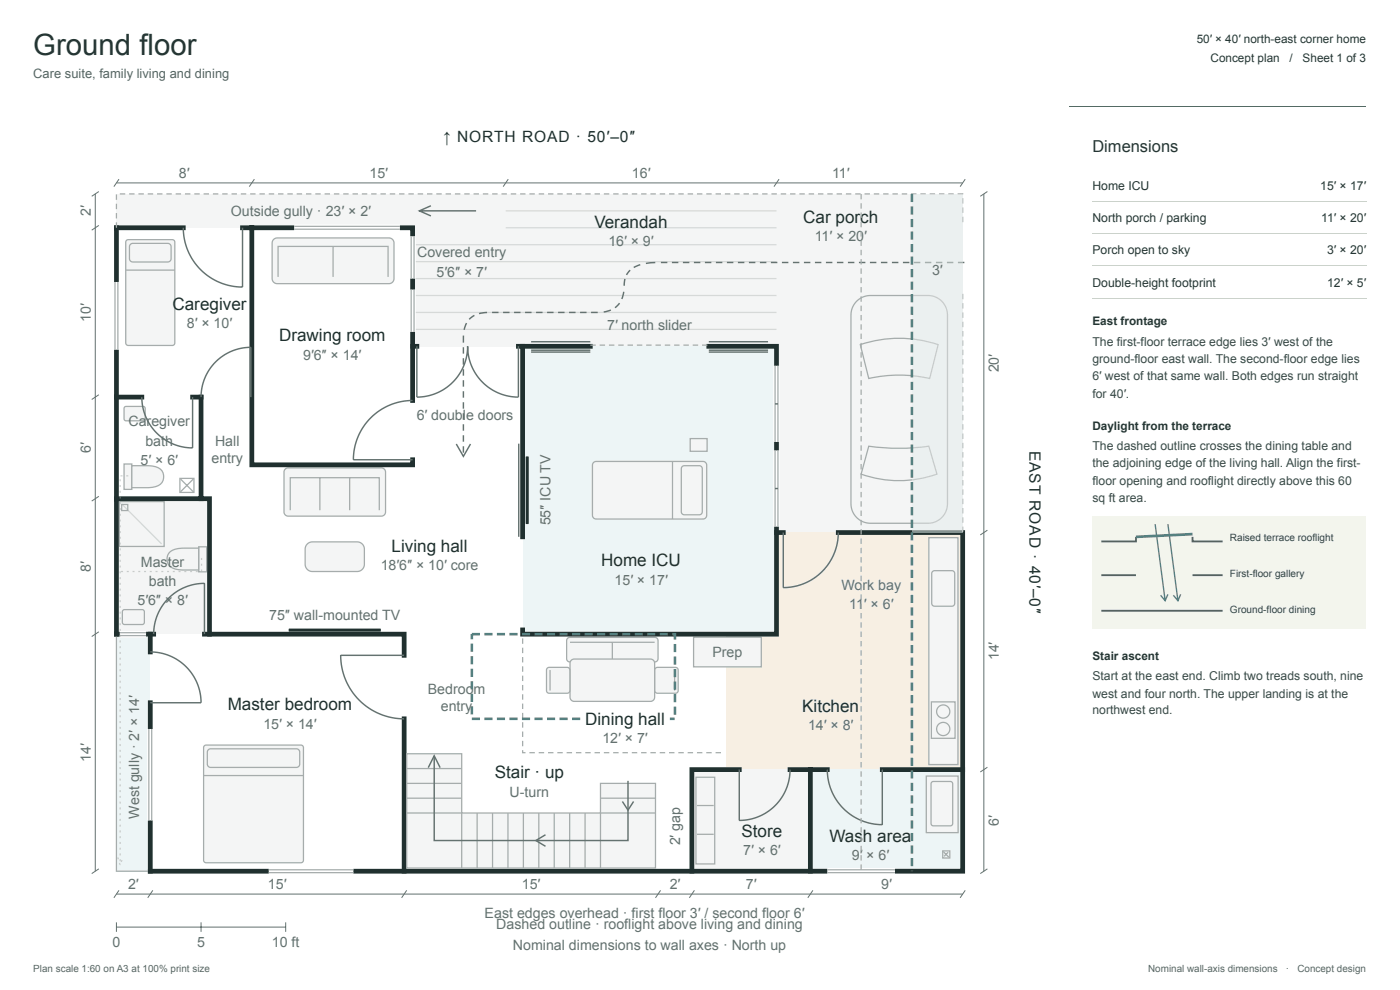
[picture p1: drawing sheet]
<svg xmlns="http://www.w3.org/2000/svg" width="420mm" height="297mm" viewBox="0 0 420 297" stroke-linecap="round" stroke-linejoin="round" font-family="sans-serif">
<path d="M10.1 31.9h400" fill="none" stroke="#4a6d64" stroke-width=".3"/>
<path d="M10.1 32h310.8v254.1h-310.8z" fill="#fff"/>
<path d="M34.9 149.6h28v40.7h-28z" fill="#f4f5f5"/>
<path d="M34.9 190.3h10.2v71.1h-10.2z" fill="#edf5f6"/>
<g fill="#f4f5f5">
<path d="M34.9 58.2h116.9v10.1h-116.9z"/>
<path d="M151.8 58.2h81.3v45.7h-81.3z"/>
<path d="M123.8 68.3h28v35.6h-28z"/>
<path d="M233.1 58.2h55.8v101.6h-55.8z"/>
</g>
<path d="M156.9 103.9h76.2v86.4h-76.2z" fill="#edf5f6"/>
<g fill="#f7efe3">
<path d="M217.8 190.3h71.1v40.6h-71.1z"/>
<path d="M233.1 159.8h55.8v30.5h-55.8z"/>
</g>
<path d="M207.7 230.9h35.5v30.5h-35.5z" fill="#f4f5f5"/>
<path d="M243.2 230.9h45.7v30.5h-45.7z" fill="#edf5f6"/>
<path d="M123.8 73.4h109.3M123.8 78.5h109.3M151.8 63.3h81.3M151.8 68.3h81.3M123.8 83.6h109.3M123.8 88.7h109.3M123.8 93.7h109.3M123.8 98.8h109.3" fill="none" stroke="#a6acac" stroke-width=".38"/>
<path d="M38 72.1l.5-.2h13.2l.7 .5 .1 30.5-.5 .7h-13.5l-.7-.4-.1-30.5z" fill="#f4f5f5"/>
<path d="M38 72.1l.5-.2h13.2l.7 .5 .1 30.5-.5 .7h-13.5l-.7-.4-.1-30.5z" fill="none" stroke="#a6acac" stroke-width=".38"/>
<path d="M39.2 73.3l.7-.3h10.4a1.02 1.02 0 0 1 1.1 1v3.6a1.02 1.02 0 0 1-1.1 1h-10.4a1.02 1.02 0 0 1-1-1v-3.6z" fill="#f4f5f5"/>
<path d="M39.2 73.3l.7-.3h10.4a1.02 1.02 0 0 1 1.1 1v3.6a1.02 1.02 0 0 1-1.1 1h-10.4a1.02 1.02 0 0 1-1-1v-3.6zM37.7 81h14.8" fill="none" stroke="#a6acac" stroke-width=".38"/>
<path d="M61.3 223.8l.6-.3h28.4l.6 .3 .2 .5v33.8l-.2 .5-.6 .2h-28.4l-.6-.2-.2-.5v-33.8z" fill="#f4f5f5"/>
<path d="M61.3 223.8l.6-.3h28.4l.6 .3 .2 .5v33.8l-.2 .5-.6 .2h-28.4l-.6-.2-.2-.5v-33.8z" fill="none" stroke="#a6acac" stroke-width=".38"/>
<path d="M62.5 224.9l.7-.3h25.7a1.02 1.02 0 0 1 1.1 1.1v3.5a1.02 1.02 0 0 1-1.1 1h-25.7a1.02 1.02 0 0 1-1-1v-3.5z" fill="#f4f5f5"/>
<path d="M61.1 232.7h30M62.5 224.9l.7-.3h25.7a1.02 1.02 0 0 1 1.1 1.1v3.5a1.02 1.02 0 0 1-1.1 1h-25.7a1.02 1.02 0 0 1-1-1v-3.5z" fill="none" stroke="#a6acac" stroke-width=".38"/>
<path d="M82.1 71.8l1.1-.4h33.5a1.52 1.52 0 0 1 1.6 1.5v10.7a1.52 1.52 0 0 1-1.6 1.5h-33.5a1.52 1.52 0 0 1-1.5-1.5v-10.7z" fill="#f4f5f5"/>
<path d="M82.1 71.8l1.1-.4h33.5a1.52 1.52 0 0 1 1.6 1.5v10.7a1.52 1.52 0 0 1-1.6 1.5h-33.5a1.52 1.52 0 0 1-1.5-1.5v-10.7zM100 73.9v9.2M116.5 83.1v-9.2h-33v9.2" fill="none" stroke="#a6acac" stroke-width=".38"/>
<path d="M178.1 138.8l.8-.4h32.1a1.12 1.12 0 0 1 1.1 1.2v15a1.12 1.12 0 0 1-1.1 1.1h-32.1a1.12 1.12 0 0 1-1.1-1.1v-15z" fill="#f4f5f5"/>
<path d="M178.1 138.8l.8-.4h32.1a1.12 1.12 0 0 1 1.1 1.2v15a1.12 1.12 0 0 1-1.1 1.1h-32.1a1.12 1.12 0 0 1-1.1-1.1v-15z" fill="none" stroke="#a6acac" stroke-width=".38"/>
<path d="M204.8 140l.6-.3h4.5a.91 .91 0 0 1 .9 .9v12.9a.91 .91 0 0 1-.9 .9h-4.5a.91 .91 0 0 1-.9-.9v-12.9z" fill="#f4f5f5"/>
<path d="M201.8 138.4v17.3M204.8 140l.6-.3h4.5a.91 .91 0 0 1 .9 .9v12.9a.91 .91 0 0 1-.9 .9h-4.5a.91 .91 0 0 1-.9-.9v-12.9z" fill="none" stroke="#a6acac" stroke-width=".38"/>
<path d="M207.2 131.6h5v3.8h-5z" fill="#f4f5f5"/>
<path d="M207.2 131.6h5v3.8h-5z" fill="none" stroke="#a6acac" stroke-width=".38"/>
<path d="M157.8 137l.7-.1 .2 .2v19.9l-.2 .2-.7-.2z" fill="#20302f"/>
<path d="M85.6 140.7l.9-.3 28.4 .1 .6 .4 .2 .7-.1 12.5-.4 .5-.8 .2h-28.4l-.6-.6-.2-.6v-12z" fill="#f4f5f5"/>
<path d="M85.6 140.7l.9-.3 28.4 .1 .6 .4 .2 .7-.1 12.5-.4 .5-.8 .2h-28.4l-.6-.6-.2-.6v-12zM87.1 153.1v-9.8h26.7v9.8M96 143.3v9.8M104.9 143.3v9.8" fill="none" stroke="#a6acac" stroke-width=".38"/>
<path d="M92.2 163.2l.7-.5 .9-.1h13.4a2.18 2.18 0 0 1 2.2 2.2v4.5a2.18 2.18 0 0 1-2.2 2.2h-13.4a2.18 2.18 0 0 1-2.2-2.2v-4.8z" fill="#f4f5f5"/>
<path d="M92.2 163.2l.7-.5 .9-.1h13.4a2.18 2.18 0 0 1 2.2 2.2v4.5a2.18 2.18 0 0 1-2.2 2.2h-13.4a2.18 2.18 0 0 1-2.2-2.2v-4.8z" fill="none" stroke="#a6acac" stroke-width=".38"/>
<path d="M86.7 188.6h27.4l.2 .7-.2 .2h-27.3l-.2-.2z" fill="#20302f"/>
<path d="M170.4 191.5l.6-.3h25.5a.97 .97 0 0 1 1 1v5.4a.97 .97 0 0 1-1 1h-25.5a.97 .97 0 0 1-.9-1v-5.4z" fill="#f4f5f5"/>
<path d="M170.4 191.5l.6-.3h25.5a.97 .97 0 0 1 1 1v5.4a.97 .97 0 0 1-1 1h-25.5a.97 .97 0 0 1-.9-1v-5.4zM171.1 192.7h25.4M183.8 192.7v5.2" fill="none" stroke="#a6acac" stroke-width=".38"/>
<path d="M171.5 198.1l.9-.4 23.3 .1 .5 .4 .3 .8-.1 10.6-.4 .6-.8 .2-23.3-.1-.5-.4-.3-.7v-10.2z" fill="#f4f5f5"/>
<path d="M171.5 198.1l.9-.4 23.3 .1 .5 .4 .3 .8-.1 10.6-.4 .6-.8 .2-23.3-.1-.5-.4-.3-.7v-10.2z" fill="none" stroke="#a6acac" stroke-width=".38"/>
<path d="M164.3 200.5l.5-.3h5.4a.81 .81 0 0 1 .8 .8v6.2a.81 .81 0 0 1-.8 .8h-5.4a.81 .81 0 0 1-.8-.8v-6.2z" fill="#f4f5f5"/>
<path d="M164.3 200.5l.5-.3h5.4a.81 .81 0 0 1 .8 .8v6.2a.81 .81 0 0 1-.8 .8h-5.4a.81 .81 0 0 1-.8-.8v-6.2zM165.1 201v6.2" fill="none" stroke="#a6acac" stroke-width=".38"/>
<path d="M196.8 200.5l.6-.3h5.3a.81 .81 0 0 1 .8 .8v6.2a.81 .81 0 0 1-.8 .8h-5.3a.81 .81 0 0 1-.9-.8v-6.2z" fill="#f4f5f5"/>
<path d="M196.8 200.5l.6-.3h5.3a.81 .81 0 0 1 .8 .8v6.2a.81 .81 0 0 1-.8 .8h-5.3a.81 .81 0 0 1-.9-.8v-6.2zM202.5 201v6.2" fill="none" stroke="#a6acac" stroke-width=".38"/>
<path d="M37.2 139.2h2.4v7.6h-2.4z" fill="#f4f5f5"/>
<path d="M37.2 139.2h2.4v7.6h-2.4z" fill="none" stroke="#a6acac" stroke-width=".38"/>
<path d="M39.6 139.7a20.8 20.8 0 0 1 7.3 .4 3.1 3.1 0 0 1 2.2 3.4 3.1 3.1 0 0 1-3.1 2.7l-6.4 .1z" fill="#f4f5f5"/>
<path d="M39.6 139.7a20.8 20.8 0 0 1 7.3 .4 3.1 3.1 0 0 1 2.2 3.4 3.1 3.1 0 0 1-3.1 2.7l-6.4 .1z" fill="none" stroke="#a6acac" stroke-width=".38"/>
<path d="M37.4 122.1l.4-.2 5.5 .1 .3 .5-.1 3.5-.5 .2-5.5-.1-.3-.5v-3.1z" fill="#f4f5f5"/>
<path d="M37.4 122.1l.4-.2 5.5 .1 .3 .5-.1 3.5-.5 .2-5.5-.1-.3-.5v-3.1z" fill="none" stroke="#a6acac" stroke-width=".38"/>
<path d="M59.6 164h2.4v7.6h-2.4z" fill="#f4f5f5"/>
<path d="M59.6 164h2.4v7.6h-2.4z" fill="none" stroke="#a6acac" stroke-width=".38"/>
<path d="M51.2 165.5a6.3 6.3 0 0 1 4.1-1h4.3v6.5a21.9 21.9 0 0 1-7.2-.3 3 3 0 0 1-2.2-2.2 3 3 0 0 1 1-3z" fill="#f4f5f5"/>
<path d="M51.2 165.5a6.3 6.3 0 0 1 4.1-1h4.3v6.5a21.9 21.9 0 0 1-7.2-.3 3 3 0 0 1-2.2-2.2 3 3 0 0 1 1-3z" fill="none" stroke="#a6acac" stroke-width=".38"/>
<path d="M36.9 183.1l.5-.2 5.6 .1 .3 .6-.1 3.5-.5 .3-5.7-.2-.3-.5v-3.1z" fill="#f4f5f5"/>
<path d="M35.8 150.5h13.5v13.4h-13.5zM36.5 151.3h1.8v1.9h-1.8zM36.6 151.2l11.9 12M54 143.5h4.2v4.2h-4.2zM54.2 143.7l3.8 3.8M58 143.7l-3.8 3.8M36.9 183.1l.5-.2 5.6 .1 .3 .6-.1 3.5-.5 .3-5.7-.2-.3-.5v-3.1z" fill="none" stroke="#a6acac" stroke-width=".38"/>
<path d="M257.1 90.4l1.7-1.2 2.1-.5h18.2l1.7 .4 1.4 .9 1.1 1.1 .8 1.5 .3 1.9v57l-.4 1.7-.8 1.5-1.3 1.2-1.5 .8-1.9 .3-18-.1-1.7-.4-1.2-.8-1.2-1.3-.7-1.4-.3-1.9v-56.8l.5-2z" fill="#f4f5f5"/>
<path d="M257.1 90.4l1.7-1.2 2.1-.5h18.2l1.7 .4 1.4 .9 1.1 1.1 .8 1.5 .3 1.9v57l-.4 1.7-.8 1.5-1.3 1.2-1.5 .8-1.9 .3-18-.1-1.7-.4-1.2-.8-1.2-1.3-.7-1.4-.3-1.9v-56.8l.5-2zM258.2 103.4a36.8 36.8 0 0 1 23.4 0l-2.6 10.1a41.7 41.7 0 0 0-18.2 0zM260.8 133.9a64.4 64.4 0 0 0 18 0l2.4 8.4a34.1 34.1 0 0 1-22.7 0z" fill="none" stroke="#a6acac" stroke-width=".38"/>
<path d="M208.2 191.2h20.3v8.9h-20.3z" fill="#f4f5f5"/>
<path d="M208.2 191.2h20.3v8.9h-20.3z" fill="none" stroke="#a6acac" stroke-width=".38"/>
<path d="M278.8 161.3h8.7v68.1h-8.7z" fill="#f4f5f5"/>
<path d="M278.8 161.3h8.7v68.1h-8.7z" fill="none" stroke="#a6acac" stroke-width=".38"/>
<path d="M279.9 171.5l.6-.3h5.2a.86 .86 0 0 1 .9 .9v8.9a.86 .86 0 0 1-.9 .9h-5.2a.86 .86 0 0 1-.9-.9v-8.9z" fill="#f4f5f5"/>
<path d="M279.9 171.5l.6-.3h5.2a.86 .86 0 0 1 .9 .9v8.9a.86 .86 0 0 1-.9 .9h-5.2a.86 .86 0 0 1-.9-.9v-8.9z" fill="none" stroke="#a6acac" stroke-width=".38"/>
<path d="M279.5 210.6h7.2v10.9h-7.2z" fill="#f4f5f5"/>
<g fill="none" stroke="#a6acac" stroke-width=".38">
<path d="M279.5 210.6h7.2v10.9h-7.2z"/>
<circle cx="283.1" cy="213.5" r="1.98"/>
<circle cx="283.1" cy="218.7" r="1.98"/>
</g>
<path d="M278 232.8h9.6v17h-9.6z" fill="#f4f5f5"/>
<path d="M278 232.8h9.6v17h-9.6z" fill="none" stroke="#a6acac" stroke-width=".38"/>
<path d="M279.7 234.7l.5-.2h5l.7 .4v12.2l-.4 .6-5.3 .1-.7-.5-.1-12.1z" fill="#f4f5f5"/>
<path d="M279.7 234.7l.5-.2h5l.7 .4v12.2l-.4 .6-5.3 .1-.7-.5-.1-12.1zM282.9 255.3h2.2v2.1h-2.2zM283.2 255.6l1.6 1.6M284.6 255.7l-1.2 1.2" fill="none" stroke="#a6acac" stroke-width=".38"/>
<path d="M208.9 233.2h5.6v26h-5.6z" fill="#f4f5f5"/>
<path d="M34.9 190.3v71.1h10.2M208.9 233.2h5.6v26h-5.6zM209.2 241.7h5M209.2 250.3h5" fill="none" stroke="#a6acac" stroke-width=".38"/>
<g fill="none" stroke="#20302f" stroke-width="1.4">
<path d="M55 68.3h-20.1v122h11.2M72.8 68.3h51v51.9M75.6 68.3v71.2h48.2v-1.6M34.9 119.1h7.7M57.8 119.1h2.5v30.5M123.8 103.9h1.3M155.6 103.9h21.6M156.9 103.9v57.1M212.7 103.9h20.4v86.4h-76.2v-1.3M34.9 149.6h28v40.7M233.1 159.8h2M251.6 159.8h37.3v101.6h-243.8v-50.6"/>
<path d="M45.1 190.3v5.3M61.4 190.3h59.9v6.3M121.3 215.7v45.7M221.9 230.9h-14.2v30.5M237.1 230.9h11.2M243.2 230.9v30.5M264.8 230.9h24.1"/>
</g>
<path d="M45.1 195.6a15.2 15.2 0 0 1 15.2 15.2h-15.2" fill="none" stroke="#637270" stroke-width=".43"/>
<g fill="#a6acac">
<path d="M156.7 191.5h.4v1.7h-.4zM156.7 194.3h.4v1.6h-.4zM156.7 197.1h.4v1.6h-.4zM156.7 199.9h.4v1.6h-.4zM156.7 202.7h.4v1.6h-.4zM156.7 205.5h.4v1.6h-.4zM156.7 208.3h.4v1.6h-.4zM156.7 211.1h.4v1.6h-.4zM156.7 213.9h.4v1.6h-.4zM156.7 216.7h.4v1.6h-.4zM156.7 219.5h.4v1.6h-.4zM156.7 222.3h.4v1.6h-.4zM156.7 225.1h.4v.7h-.2v-.2h.8v.4h-1zM158.9 225.6h1.6v.4h-1.6zM161.7 225.6h1.6v.4h-1.6zM164.5 225.6h1.6v.4h-1.6zM167.3 225.6h1.6v.4h-1.6zM170.1 225.6h1.6v.4h-1.6zM172.9 225.6h1.6v.4h-1.6zM175.7 225.6h1.6v.4h-1.6zM178.5 225.6h1.6v.4h-1.6zM181.2 225.6h1.7v.4h-1.7zM184 225.6h1.7v.4h-1.7zM186.8 225.6h1.7v.4h-1.7zM189.6 225.6h1.7v.4h-1.7zM192.4 225.6h1.7v.4h-1.7zM195.2 225.6h1.6v.4h-1.6zM198 225.6h1.6v.4h-1.6zM200.8 225.6h1.6v.4h-1.6zM203.6 225.6h1.6v.4h-1.6zM206.4 225.6h1.6v.4h-1.6zM209.2 225.6h1.6v.4h-1.6zM212 225.6h1.6v.4h-1.6zM214.8 225.6h1.6v.4h-1.6z"/>
<path d="M34.8 66.7h.3v1.6h-.3zM34.8 63.9h.3v1.6h-.3zM34.8 61.1h.3v1.6h-.3zM34.8 58.3h.3v1.7h-.3zM36 58h1.6v.4h-1.6zM38.8 58h1.6v.4h-1.6zM41.5 58h1.7v.4h-1.7zM44.3 58h1.7v.4h-1.7zM47.1 58h1.7v.4h-1.7zM49.9 58h1.7v.4h-1.7zM52.7 58h1.7v.4h-1.7zM55.5 58h1.6v.4h-1.6zM58.3 58h1.6v.4h-1.6zM61.1 58h1.6v.4h-1.6zM63.9 58h1.6v.4h-1.6zM66.7 58h1.6v.4h-1.6zM69.5 58h1.6v.4h-1.6zM72.3 58h1.6v.4h-1.6zM75.1 58h1.6v.4h-1.6zM77.9 58h1.6v.4h-1.6zM80.7 58h1.6v.4h-1.6zM83.5 58h1.6v.4h-1.6zM86.3 58h1.6v.4h-1.6zM89 58h1.7v.4h-1.7zM91.8 58h1.7v.4h-1.7zM94.6 58h1.7v.4h-1.7zM97.4 58h1.7v.4h-1.7zM100.2 58h1.6v.4h-1.6zM103 58h1.6v.4h-1.6zM105.8 58h1.6v.4h-1.6zM108.6 58h1.6v.4h-1.6zM111.4 58h1.6v.4h-1.6zM114.2 58h1.6v.4h-1.6zM117 58h1.6v.4h-1.6zM119.8 58h1.6v.4h-1.6zM122.6 58h1.6v.4h-1.6zM125.4 58h1.6v.4h-1.6zM128.2 58h1.6v.4h-1.6zM131 58h1.6v.4h-1.6zM133.8 58h1.6v.4h-1.6zM136.5 58h1.7v.4h-1.7zM139.3 58h1.7v.4h-1.7zM142.1 58h1.7v.4h-1.7zM144.9 58h1.7v.4h-1.7zM147.7 58h1.6v.4h-1.6zM150.5 58h1.6v.4h-1.6zM153.3 58h1.6v.4h-1.6zM156.1 58h1.6v.4h-1.6zM158.9 58h1.6v.4h-1.6zM161.7 58h1.6v.4h-1.6zM164.5 58h1.6v.4h-1.6zM167.3 58h1.6v.4h-1.6zM170.1 58h1.6v.4h-1.6zM172.9 58h1.6v.4h-1.6zM175.7 58h1.6v.4h-1.6zM178.5 58h1.6v.4h-1.6zM181.2 58h1.7v.4h-1.7zM184 58h1.7v.4h-1.7zM186.8 58h1.7v.4h-1.7zM189.6 58h1.7v.4h-1.7zM192.4 58h1.7v.4h-1.7zM195.2 58h1.6v.4h-1.6zM198 58h1.6v.4h-1.6zM200.8 58h1.6v.4h-1.6zM203.6 58h1.6v.4h-1.6zM206.4 58h1.6v.4h-1.6zM209.2 58h1.6v.4h-1.6zM212 58h1.6v.4h-1.6zM214.8 58h1.6v.4h-1.6zM217.6 58h1.6v.4h-1.6zM220.4 58h1.6v.4h-1.6zM223.2 58h1.6v.4h-1.6zM226 58h1.6v.4h-1.6zM228.7 58h1.7v.4h-1.7zM231.5 58h1.7v.4h-1.7zM234.3 58h1.7v.4h-1.7zM237.1 58h1.7v.4h-1.7zM239.9 58h1.6v.4h-1.6zM242.7 58h1.6v.4h-1.6zM245.5 58h1.6v.4h-1.6zM248.3 58h1.6v.4h-1.6zM251.1 58h1.6v.4h-1.6zM253.9 58h1.6v.4h-1.6zM256.7 58h1.6v.4h-1.6zM259.5 58h1.6v.4h-1.6zM262.3 58h1.6v.4h-1.6zM265.1 58h1.6v.4h-1.6zM267.9 58h1.6v.4h-1.6zM270.7 58h1.6v.4h-1.6zM273.5 58h1.6v.4h-1.6zM276.2 58h1.7v.4h-1.7zM279 58h1.7v.4h-1.7zM281.8 58h1.7v.4h-1.7zM284.6 58h1.7v.4h-1.7zM287.4 58h1.7v.3l-1.7 .1zM288.8 59.4h.3v1.7h-.3zM288.8 62.2h.3v1.7h-.3zM288.8 65h.3v1.7h-.3zM288.8 88.1h.3v1.7h-.3zM288.8 90.9h.3v1.7h-.3zM288.8 93.7h.3v1.7h-.3zM288.8 96.5h.3v1.7h-.3zM288.8 99.3h.3v1.7h-.3zM288.8 102.1h.3v1.6h-.3zM288.8 104.9h.3v1.6h-.3zM288.8 107.7h.3v1.6h-.3zM288.8 110.5h.3v1.6h-.3zM288.8 113.3h.3v1.6h-.3zM288.8 116.1h.3v1.6h-.3zM288.8 118.9h.3v1.6h-.3zM288.8 121.7h.3v1.6h-.3zM288.8 124.5h.3v1.6h-.3zM288.8 127.3h.3v1.6h-.3zM288.8 130.1h.3v1.6h-.3zM288.8 132.9h.3v1.6h-.3zM288.8 135.6h.3v1.7h-.3zM288.8 138.4h.3v1.7h-.3zM288.8 141.2h.3v1.7h-.3zM288.8 144h.3v1.7h-.3zM288.8 146.8h.3v1.6h-.3zM288.8 149.6h.3v1.6h-.3zM288.8 152.4h.3v1.6h-.3zM288.8 155.2h.3v1.6h-.3zM288.8 158h.3v1.6h-.3z"/>
</g>
<g fill="none" stroke="#637270" stroke-width=".43">
<path d="M55 68.3a17.8 17.8 0 0 0 17.8 17.8v-17.8M42.6 119.1a15.2 15.2 0 0 0 15.2 15.3v-15.3M60.3 119.1a14.9 14.9 0 0 1 15-14.9v14.9M125.1 103.9v15.2a15.2 15.2 0 0 0 15.3-15.2 15.2 15.2 0 0 0 15.2 15.2v-15.2M159.4 105.1h17.8M159.4 105.6h17.8M159.4 102.5h17.8M212.7 105.1h17.8M212.7 105.6h17.8M212.7 102.5h17.8M123.8 120.2a17.8 17.8 0 0 0-17.7 17.7h17.7M155.7 133.1v27.9"/>
<path d="M235.1 159.8v16.5a16.5 16.5 0 0 0 16.5-16.5M46.1 190.3a15.2 15.2 0 0 1 15.3-15.3v15.3M121.3 196.6h-19a19 19 0 0 0 19 19.1M221.9 230.9v15.2a15.2 15.2 0 0 0 15.2-15.2M248.3 230.9a16.5 16.5 0 0 0 16.5 16.5v-16.5"/>
</g>
<path d="M177.2 103.4h1.6v.3h-1.6zM180 103.4h1.6v.3h-1.6zM182.8 103.4h1.6v.3h-1.6zM185.6 103.4h1.6v.3h-1.6zM188.4 103.4h1.6v.3h-1.6zM191.2 103.4h1.6v.3h-1.6zM193.9 103.4h1.7v.3h-1.7zM196.7 103.4h1.7v.3h-1.7zM199.5 103.4h1.7v.3h-1.7zM202.3 103.4h1.7v.3h-1.7zM205.1 103.4h1.7v.3h-1.7zM207.9 103.4h1.6v.3h-1.6zM210.7 103.4h1.6v.3h-1.6z" fill="#a6acac"/>
<path d="M88.3 68.3h31.7M123.8 70.9v12.7M34.9 84.6v20.3M123.8 86.9v12.7M233.1 109.7v22.9M233.1 135.1v22.9M36 190.3h7.8M45.1 218.7v27.4M80.7 261.4h25.4M248.3 261.4h20.3" fill="none" stroke="#fff" stroke-width="1.9" stroke-linecap="butt"/>
<g fill="none" stroke="#a6acac" stroke-width=".38">
<path d="M88.3 67.9h31.7M88.3 68.8h31.7M123.4 70.9v12.7M124.3 70.9v12.7M34.5 84.6v20.3M35.4 84.6v20.3M123.4 86.9v12.7M124.3 86.9v12.7M232.6 109.7v22.9M233.5 109.7v22.9M232.6 135.1v22.9M233.5 135.1v22.9"/>
<path d="M36 189.8h7.8M36 190.7h7.8M44.7 218.7v27.4M45.5 218.7v27.4M80.7 260.9h25.4M80.7 261.8h25.4M248.3 260.9h20.3M248.3 261.8h20.3"/>
</g>
<path d="M232.6 121.2h.9M232.6 146.6h.9" fill="none" stroke="#637270" stroke-width=".43"/>
<path d="M122.1 226.1h16.5v17.8h41.6v-8.9h16.5v25.4h-74.6z" fill="#f4f5f5"/>
<g fill="none" stroke="#a6acac" stroke-width=".38">
<path d="M122.1 226.1h16.5v17.8h41.6v-8.9h16.5v25.4h-74.6zM122.1 239.5h16.5M122.1 235h16.5M122.1 230.6h16.5M180.2 239.5h16.5M122.1 243.9h16.5v16.5M143.2 243.9v16.5M147.8 243.9v16.5M152.5 243.9v16.5M157.1 243.9v16.5M161.7 243.9v16.5M166.3 243.9v16.5"/>
<path d="M171 243.9v16.5M175.6 243.9v16.5M196.7 243.9h-16.5v16.5"/>
</g>
<path d="M128.5 230.3l1.8-3.6 1.8 3.6M130.3 226.7v25.5h58.2v-17.9M163.7 250.4l-2.9 1.8 2.9 1.7M186.8 240.5l1.7 2.5 1.7-2.5" fill="none" stroke="#637270" stroke-width=".43"/>
<path d="M287.5 78.5h2v.5h-2zM284.2 78.5h2v.5h-2zM280.9 78.5h1.9v.5h-1.9zM277.6 78.5h1.9v.5h-1.9zM274.3 78.5h1.9v.5h-1.9zM271 78.5h1.9v.5h-1.9zM267.7 78.5h1.9v.5h-1.9zM264.4 78.5h1.9v.5h-1.9zM261.1 78.5h1.9v.5h-1.9zM257.8 78.5h1.9v.5h-1.9zM254.5 78.5h1.9v.5h-1.9zM251.2 78.5h1.9v.5h-1.9zM247.9 78.5h1.9v.5h-1.9zM244.6 78.5h1.9v.5h-1.9zM241.3 78.5h1.9v.5h-1.9zM238 78.5h1.9v.5h-1.9zM234.7 78.5h1.9v.5h-1.9zM231.4 78.5h1.9v.5h-1.9zM228.1 78.5h1.9v.5h-1.9zM224.8 78.5h1.9v.5h-1.9zM221.5 78.5h1.9v.5h-1.9zM218.2 78.5h1.9v.5h-1.9zM214.9 78.5h1.9v.5h-1.9zM211.6 78.5h1.9v.5h-1.9zM208.3 78.5h1.9v.5h-1.9zM205 78.5h1.9v.5h-1.9zM201.7 78.5h1.9v.5h-1.9zM198.4 78.5h1.9v.5h-1.9zM193.8 78.8l2.9-.3v.5l-2.8 .2zM190.1 80.1l2-.9 .1 .4-1.9 .8zM188.7 81.2l.3-.3 .3 .3-1.1 1.4-.3-.2zM187.4 83.6l.4 .2-.2 1.9h-.5zM187 87.5l.4 .1-.6 2.2-.4-.2zM185.8 90.8l.3 .3-1.4 1.4-.2-.4zM181.2 93.4l2.1-.6 .1 .4-2.2 .6zM177.4 93.5h2v.5h-2zM174.1 93.5h1.9v.5h-1.9zM170.8 93.5h1.9v.5h-1.9zM167.5 93.5h1.9v.5h-1.9zM164.2 93.5h1.9v.5h-1.9zM160.9 93.5h1.9v.5h-1.9zM157.6 93.5h1.9v.5h-1.9zM154.3 93.5h1.9v.5h-1.9zM151 93.5h1.9v.5h-1.9zM147.7 93.5h1.9v.5h-1.9zM143.7 93.9l2.5-.4v.5l-2.4 .3zM141 95.4l1.3-1 .2 .4-1.5 1.1-.3-.2zM139.8 96.8l.4 .2-.7 2-.4-.1zM138.9 100.7h.4v2.1h-.4zM138.9 104.2h.4v1.9h-.4zM138.9 107.5h.4v1.9h-.4zM138.9 110.8h.4v1.9h-.4zM138.9 114.1h.4v1.9h-.4zM138.9 117.4h.4v1.9h-.4zM138.9 120.7h.4v1.9h-.4zM138.9 124h.4v1.9h-.4zM138.9 127.3h.4v1.9h-.4zM138.9 130.6h.4v1.9h-.4zM138.9 133.9h.4v1.9h-.4z" fill="#637270"/>
<path d="M137 133.2l2.1 3.7 2.1-3.7" fill="none" stroke="#637270" stroke-width=".43"/>
<path d="M37.9 142.6h.6v.3h-.6zM36.2 142.6h.6v.3h-.6zM35.9 143.8h.4v.6h-.4zM35.9 145.5h.4v.6h-.4zM35.9 147.2h.4v.6h-.4zM35.9 149h.4v.6h-.4zM35.9 150.7h.4v.6h-.4zM35.9 152.4h.4v.6h-.4zM35.9 154.1h.4v.6h-.4zM35.9 155.9h.4v.6h-.4zM35.9 157.6h.4v.6h-.4zM35.9 159.3h.4v.6h-.4zM35.9 161h.4v.7h-.4zM35.9 162.8h.4v.6h-.4zM35.9 164.5h.4v.6h-.4zM35.9 166.2h.4v.6h-.4zM35.9 168h.4v.6h-.4zM35.9 169.7h.4v.6h-.4zM35.9 171.4h.4v.6h-.4zM35.9 173.1h.4v.6h-.4zM35.9 174.9h.4v.6h-.4zM35.9 176.6h.4v.6h-.4zM35.9 178.3h.4v.6h-.4zM35.9 180h.4v.7h-.4zM35.9 181.8h.4v.6h-.4zM35.9 183.5h.4v.6h-.4zM35.9 185.2h.4v.6h-.4zM35.9 187h.4v.6h-.4zM35.9 188.7h.4v.6h-.4zM35.9 190.4h.4v.6h-.4zM35.9 192.1h.4v.6h-.4zM35.9 193.9h.4v.6h-.4zM35.9 195.6h.4v.6h-.4zM35.9 197.3h.4v.6h-.4zM35.9 199h.4v.7h-.4zM35.9 200.8h.4v.6h-.4zM35.9 202.5h.4v.6h-.4zM35.9 204.2h.4v.6h-.4zM35.9 206h.4v.6h-.4zM35.9 207.7h.4v.6h-.4zM35.9 209.4h.4v.6h-.4zM35.9 211.1h.4v.6h-.4zM35.9 212.9h.4v.6h-.4zM35.9 214.6h.4v.6h-.4zM35.9 216.3h.4v.6h-.4zM35.9 218h.4v.7h-.4zM35.9 219.8h.4v.6h-.4zM35.9 221.5h.4v.6h-.4zM35.9 223.2h.4v.6h-.4zM35.9 225h.4v.6h-.4zM35.9 226.7h.4v.6h-.4zM35.9 228.4h.4v.6h-.4zM35.9 230.1h.4v.6h-.4zM35.9 231.9h.4v.6h-.4zM35.9 233.6h.4v.6h-.4zM35.9 235.3h.4v.6h-.4zM35.9 237h.4v.7h-.4zM35.9 238.8h.4v.6h-.4zM35.9 240.5h.4v.6h-.4zM35.9 242.2h.4v.6h-.4zM35.9 244h.4v.6h-.4zM35.9 245.7h.4v.6h-.4zM35.9 247.4h.4v.6h-.4zM35.9 249.1h.4v.6h-.4zM35.9 250.9h.4v.6h-.4zM35.9 252.6h.4v.6h-.4zM35.9 254.3h.4v.6h-.4zM35.9 256h.4v.7h-.4zM35.9 257.8h.4v.6h-.4zM35.9 259.5h.4zM35.2 257.3l.3-.1 .2 .5-.4 .1zM35.7 258.9l.3-.1 .2 .6-.3 .1zM36.4 258l.4 .1-.2 .6-.4-.2zM60.3 167.4h.4v.6h-.4zM60.3 169.1h.4v.6h-.4zM60.3 170.9h.4v.6h-.4zM58.8 171.3h.6v.4h-.6zM57 171.3h.7v.4h-.7zM55.3 171.3h.6v.4h-.6zM53.6 171.3h.6v.4h-.6zM51.9 171.3h.6v.4h-.6zM50.1 171.3h.6v.4h-.6zM48.4 171.3h.6v.4h-.6zM46.7 171.3h.6v.4h-.6zM45 171.3h.6v.4h-.6zM43.2 171.3h.6v.4h-.6zM41.5 171.3h.6v.4h-.6zM39.8 171.3h.6v.4h-.6zM38 171.3h.7v.4h-.7zM36.3 171.3h.6v.4h-.6z" fill="#a6acac"/>
<path d="M125.9 63.3h17M129.3 61.7l-3.4 1.6 3.4 1.5" fill="none" stroke="#637270" stroke-width=".43"/>
<g fill="none" stroke="#637270" stroke-width=".3">
<path d="M28.6 58.2v203.2M29.7 57.5l-2.2 1.4M34.9 54.9h254M35.7 53.8l-1.5 2.2M76.3 53.8l-1.5 2.2M152.5 53.8l-1.5 2.2M233.8 53.8l-1.5 2.2M289.7 53.8l-1.5 2.2M295.3 58.2v203.2M296.4 57.5l-2.2 1.4M29.7 67.6l-2.2 1.4M29.7 118.4l-2.2 1.4"/>
<path d="M29.7 148.9l-2.2 1.4M296.4 159.1l-2.2 1.4M29.7 189.5l-2.2 1.5M296.4 230.2l-2.2 1.4M29.7 260.7l-2.2 1.4M34.9 268.2h254M34.9 278.1h50.8M34.9 276.7v2.9M35.7 267.1l-1.5 2.3M45.9 267.1l-1.6 2.3M60.3 276.7v2.9M85.7 276.7v2.9"/>
<path d="M122.1 267.1l-1.6 2.3M198.3 267.1l-1.6 2.3M208.4 267.1l-1.5 2.3M244 267.1l-1.5 2.3M289.7 267.1l-1.5 2.3M296.4 260.7l-2.2 1.4"/>
</g>
<path d="M141.6 189.9h2.5v.7h-2.5zM145.4 189.9h2.4v.7h-2.4zM149.1 189.9h2.5v.7h-2.5zM152.9 189.9h2.4v.7h-2.4zM156.7 189.9h2.4v.7h-2.4zM160.4 189.9h2.5v.7h-2.5zM164.2 189.9h2.4v.7h-2.4zM167.9 189.9h2.5v.7h-2.5zM171.7 189.9h2.4v.7h-2.4zM175.5 189.9h2.4v.7h-2.4zM179.2 189.9h2.5v.7h-2.5zM183 189.9h2.4v.7h-2.4zM186.7 189.9h2.5v.7h-2.5zM190.5 189.9h2.4v.7h-2.4zM194.3 189.9h2.4v.7h-2.4zM198 189.9h2.5v.7h-2.5zM201.8 189.9h1.2v2h-.8v-1.6h.4v.3h-.8zM202.2 193.2h.8v2.4h-.8zM202.2 197h.8v2.4h-.8zM202.2 200.7h.8v2.5h-.8zM202.2 204.5h.8v2.4h-.8zM202.2 208.2h.8v2.5h-.8zM202.2 212h.8v2.4h-.8zM201.1 215.3h1.4v.7h-1.4zM171.7 215.3h2.4v.7h-2.4zM167.9 215.3h2.5v.7h-2.5zM164.2 215.3h2.4v.7h-2.4zM160.4 215.3h2.5v.7h-2.5zM156.7 215.3h2.4v.7h-2.4zM152.9 215.3h2.4v.7h-2.4zM149.1 215.3h2.5v.7h-2.5zM145.4 215.3h2.4v.7h-2.4zM141.6 215.3h2.5v.7h-2.5zM141.2 211.9h.8v2.4h-.8zM141.2 208.1h.8v2.5h-.8zM141.2 204.4h.8v2.4h-.8zM141.2 200.6h.8v2.5h-.8zM141.2 196.9h.8v2.4h-.8zM141.2 193.1h.8v2.4h-.8zM141.2 190.3h.8v1.5h-.8z" fill="#447f81"/>
<path d="M273.7 58.2h15.2v101.6h-15.2z" fill="#e3ecec"/>
<path d="M273.3 58.2h.8v2.4h-.8zM273.3 61.9h.8v2.5h-.8zM273.3 65.7h.8v2.4h-.8zM273.3 69.5h.8v2.4h-.8zM273.3 73.2h.8v2.5h-.8zM273.3 77h.8v2.4h-.8zM273.3 80.7h.8v2.5h-.8zM273.3 84.5h.8v2.4h-.8zM273.3 88.3h.8v2.4h-.8zM273.3 92h.8v2.4h-.8zM273.3 95.8h.8v2.4h-.8zM273.3 99.5h.8v2.5h-.8zM273.3 103.3h.8v2.4h-.8zM273.3 107h.8v2.5h-.8zM273.3 110.8h.8v2.4h-.8zM273.3 114.6h.8v2.4h-.8zM273.3 118.3h.8v2.5h-.8zM273.3 122.1h.8v2.4h-.8zM273.3 125.8h.8v2.5h-.8zM273.3 129.6h.8v2.4h-.8zM273.3 133.4h.8v2.4h-.8zM273.3 137.1h.8v2.5h-.8zM273.3 140.9h.8v2.4h-.8zM273.3 144.6h.8v2.5h-.8zM273.3 148.4h.8v2.4h-.8zM273.3 152.2h.8v2.4h-.8zM273.3 155.9h.8v2.5h-.8zM273.3 159.7h.8v2.4h-.8zM273.3 163.4h.8v2.5h-.8zM273.3 167.2h.8v2.4h-.8zM273.3 171h.8v2.4h-.8zM273.3 174.7h.8v2.5h-.8zM273.3 178.5h.8v2.4h-.8zM273.3 182.2h.8v2.5h-.8zM273.3 186h.8v2.4h-.8zM273.3 189.7h.8v2.5h-.8zM273.3 193.5h.8v2.4h-.8zM273.3 197.3h.8v2.4h-.8zM273.3 201h.8v2.5h-.8zM273.3 204.8h.8v2.4h-.8zM273.3 208.5h.8v2.5h-.8zM273.3 212.3h.8v2.4h-.8zM273.3 216.1h.8v2.4h-.8zM273.3 219.8h.8v2.5h-.8zM273.3 223.6h.8v2.4h-.8zM273.3 227.3h.8v2.5h-.8zM273.3 231.1h.8v2.4h-.8zM273.3 234.9h.8v2.4h-.8zM273.3 238.6h.8v2.5h-.8zM273.3 242.4h.8v2.4h-.8zM273.3 246.1h.8v2.5h-.8zM273.3 249.9h.8v2.4h-.8zM273.3 253.7h.8v2.4h-.8zM273.3 257.4h.8v2.5h-.8zM273.3 261.2h.8v.2h-.8z" fill="#447f81"/>
<path d="M258.3 58.2h.4v1.6h-.4zM258.3 61h.4v1.6h-.4zM258.3 63.8h.4v1.6h-.4zM258.3 66.6h.4v1.6h-.4zM258.3 69.4h.4v1.6h-.4zM258.3 72.1h.4v1.7h-.4zM258.3 74.9h.4v1.7h-.4zM258.3 77.7h.4v1.7h-.4zM258.3 80.5h.4v1.7h-.4zM258.3 83.3h.4v1.6h-.4zM258.3 86.1h.4v1.6h-.4zM258.3 88.9h.4v1.6h-.4zM258.3 91.7h.4v1.6h-.4zM258.3 94.5h.4v1.6h-.4zM258.3 97.3h.4v1.6h-.4zM258.3 100.1h.4v1.6h-.4zM258.3 102.9h.4v1.6h-.4zM258.3 105.7h.4v1.6h-.4zM258.3 108.5h.4v1.6h-.4zM258.3 111.3h.4v1.6h-.4zM258.3 114.1h.4v1.6h-.4zM258.3 116.9h.4v1.6h-.4zM258.3 119.6h.4v1.7h-.4zM258.3 122.4h.4v1.7h-.4zM258.3 125.2h.4v1.7h-.4zM258.3 128h.4v1.7h-.4zM258.3 130.8h.4v1.6h-.4zM258.3 133.6h.4v1.6h-.4zM258.3 136.4h.4v1.6h-.4zM258.3 139.2h.4v1.6h-.4zM258.3 142h.4v1.6h-.4zM258.3 144.8h.4v1.6h-.4zM258.3 147.6h.4v1.6h-.4zM258.3 150.4h.4v1.6h-.4zM258.3 153.2h.4v1.6h-.4zM258.3 156h.4v1.6h-.4zM258.3 158.8h.4v1.6h-.4zM258.3 161.6h.4v1.6h-.4zM258.3 164.3h.4v1.7h-.4zM258.3 167.1h.4v1.7h-.4zM258.3 169.9h.4v1.7h-.4zM258.3 172.7h.4v1.7h-.4zM258.3 175.5h.4v1.7h-.4zM258.3 178.3h.4v1.6h-.4zM258.3 181.1h.4v1.6h-.4zM258.3 183.9h.4v1.6h-.4zM258.3 186.7h.4v1.6h-.4zM258.3 189.5h.4v1.6h-.4zM258.3 192.3h.4v1.6h-.4zM258.3 195.1h.4v1.6h-.4zM258.3 197.9h.4v1.6h-.4zM258.3 200.7h.4v1.6h-.4zM258.3 203.5h.4v1.6h-.4zM258.3 206.3h.4v1.6h-.4zM258.3 209.1h.4v1.6h-.4zM258.3 211.8h.4v1.7h-.4zM258.3 214.6h.4v1.7h-.4zM258.3 217.4h.4v1.7h-.4zM258.3 220.2h.4v1.7h-.4zM258.3 223h.4v1.6h-.4zM258.3 225.8h.4v1.6h-.4zM258.3 228.6h.4v1.6h-.4zM258.3 231.4h.4v1.6h-.4zM258.3 234.2h.4v1.6h-.4zM258.3 237h.4v1.6h-.4zM258.3 239.8h.4v1.6h-.4zM258.3 242.6h.4v1.6h-.4zM258.3 245.4h.4v1.6h-.4zM258.3 248.2h.4v1.6h-.4zM258.3 251h.4v1.6h-.4zM258.3 253.8h.4v1.6h-.4zM258.3 256.5h.4v1.7h-.4zM258.3 259.3h.4v1.7h-.4z" fill="#a6acac"/>
<path d="M327.8 60.5h82.3M327.8 70h82.3M327.8 79.8h82.3M327.8 89.6h82.3" fill="none" stroke="#cbd2ca" stroke-width=".3"/>
<path d="M327.8 155h82.1v33.7h-82.1z" fill="#f3f5ed"/>
<path d="M330.6 172.6h10.4M341 161.1v1.3h-10.4M357.9 161.1v1.3h9.1M357.9 172.6h9.1M330.6 183.2h36.4" fill="none" stroke="#52675e" stroke-width=".55"/>
<path d="M357.9 160.2l-16.9 .9" fill="none" stroke="#498f98" stroke-width=".82" stroke-linecap="butt"/>
<path d="M346.7 157.2l3 23M350.5 157.2l3 23M350.5 178.3l-.8 1.9-1.4-1.6M354.4 178.3l-.9 1.9-1.3-1.6" fill="none" stroke="#58878a" stroke-width=".41"/>
<text font-size="8.8" fill="#253633" x="10" y="16.4">Ground floor</text>
<g font-size="5.1" fill="#20302f">
<text x="178.4" y="68.4">Verandah</text>
<text x="241.1" y="66.9">Car porch</text>
<text x="51.8" y="92.9">Caregiver</text>
<text x="83.7" y="102.3">Drawing room</text>
<text x="117.5" y="165.6">Living hall</text>
<text x="180.5" y="169.9">Home ICU</text>
<text x="68.3" y="213.1">Master bedroom</text>
<text x="240.8" y="213.6">Kitchen</text>
<text x="175.6" y="217.4">Dining hall</text>
<text x="148.5" y="233.5">Stair · up</text>
<text x="222.6" y="251.1">Store</text>
<text x="248.9" y="252.6">Wash area</text>
</g>
<text font-size="4.9" fill="#253633" x="327.9" y="45.5">Dimensions</text>
<g font-size="4.7" fill="#20302f">
<text x="133" y="42.7">↑ NORTH ROAD · 50′–0″</text>
<text x="308.9" y="135.3" transform="rotate(90 308.9 135.3)">EAST ROAD · 40′–0″</text>
</g>
<g font-size="4.3" fill="#637270">
<text x="53.7" y="53.3">8′</text>
<text x="110.9" y="53.3">15′</text>
<text x="189.7" y="53.3">16′</text>
<text x="249.8" y="53.3">11′</text>
<text x="27.2" y="64.8" transform="rotate(-90 27.2 64.8)">2′</text>
<text x="69.3" y="64.8">Outside gully · 23′ × 2′</text>
<text x="125.2" y="77.2">Covered entry</text>
<text x="182.6" y="73.9">16′ × 9′</text>
<text x="244.5" y="72.4">11′ × 20′</text>
<text x="131" y="83">5′6″ × 7′</text>
<text x="279.7" y="82.6">3′</text>
<text x="27.2" y="96.5" transform="rotate(-90 27.2 96.5)">10′</text>
<text x="56.1" y="98.5">8′ × 10′</text>
<text x="182.2" y="99">7′ north slider</text>
<text x="91" y="107.9">9′6″ × 14′</text>
<text x="299.8" y="111.8" transform="rotate(-90 299.8 111.8)">20′</text>
<text x="38.6" y="127.9">Caregiver</text>
<text x="125.1" y="126.1">6′ double doors</text>
<text x="27.2" y="136" transform="rotate(-90 27.2 136)">6′</text>
<text x="43.6" y="133.7">bath</text>
<text x="64.5" y="133.9">Hall</text>
<text x="42.2" y="139.5">5′ × 6′</text>
<text x="63.5" y="138.8">entry</text>
<text x="165.2" y="157.7" transform="rotate(-90 165.2 157.7)">55″ ICU TV</text>
<text x="27.2" y="171.5" transform="rotate(-90 27.2 171.5)">8′</text>
<text x="42.3" y="170.1">Master</text>
<text x="114.3" y="171.1">18′6″ × 10′ core</text>
<text x="44.7" y="175.8">bath</text>
<text x="184.4" y="175.4">15′ × 17′</text>
<text x="252.5" y="177">Work bay</text>
<text x="41.3" y="181.6">5′6″ × 8′</text>
<text x="80.8" y="185.9">75″ wall-mounted TV</text>
<text x="254.9" y="182.8">11′ × 6′</text>
<text x="213.8" y="197.2">Pr</text>
<text x="218.1" y="197.2">ep</text>
<text x="299.8" y="198.1" transform="rotate(-90 299.8 198.1)">14′</text>
<text x="128.4" y="208.1">Bedroom</text>
<text x="132.3" y="213.2">entry</text>
<text x="79" y="218.6">15′ × 14′</text>
<text x="242.5" y="219.1">14′ × 8′</text>
<text x="180.8" y="222.9">12′ × 7′</text>
<text x="27.2" y="228.6" transform="rotate(-90 27.2 228.6)">14′</text>
<text x="153" y="239">U-turn</text>
<text x="41.8" y="245.6" transform="rotate(-90 41.8 245.6)">West gully · 2′ × 14′</text>
<text x="299.8" y="247.7" transform="rotate(-90 299.8 247.7)">6′</text>
<text x="204.2" y="253.7" transform="rotate(-90 204.2 253.7)">2′ gap</text>
<text x="223.1" y="256.6">7′ × 6′</text>
<text x="255.7" y="258.1">9′ × 6′</text>
<text x="38.4" y="266.7">2′</text>
<text x="80.4" y="266.7">15′</text>
<text x="156.6" y="266.7">15′</text>
<text x="201" y="266.7">2′</text>
<text x="223.9" y="266.7">7′</text>
<text x="264.5" y="266.7">9′</text>
<text x="145.5" y="275.4">East edges overhead · first floor 3′ / second floor 6′</text>
<text x="149" y="278.7">Dashed outline · rooflight above living and dining</text>
<text x="33.8" y="284.2">0</text>
<text x="59.2" y="284.2">5</text>
<text x="81.6" y="284.2">10 ft</text>
<text x="154" y="284.9">Nominal dimensions to wall axes · North up</text>
</g>
<text font-size="3.9" fill="#536964" x="10" y="23.3">Care suite, family living and dining</text>
<g font-size="3.7" fill="#253633">
<text x="327.9" y="56.9">Home ICU</text>
<text x="396.3" y="56.9">15′ × 17′</text>
<text x="327.9" y="66.7">North porch / parking</text>
<text x="396.6" y="66.7">11′ × 20′</text>
<text x="327.9" y="76.2">Porch open to sky</text>
<text x="398.3" y="76.2">3′ × 20′</text>
<text x="327.9" y="86">Double-height footprint</text>
<text x="398.3" y="86">12′ × 5′</text>
</g>
<g font-size="3.7" fill="#394b47">
<text x="327.9" y="103.7">The first-floor terrace edge lies 3′ west of the</text>
<text x="327.9" y="109">ground-floor east wall. The second-floor edge lies</text>
<text x="327.9" y="114">6′ west of that same wall. Both edges run straight</text>
<text x="327.9" y="119.3">for 40′.</text>
<text x="327.9" y="134.9">The dashed outline crosses the dining table and</text>
<text x="327.9" y="140.2">the adjoining edge of the living hall. Align the first-</text>
<text x="327.9" y="145.5">floor opening and rooflight directly above this 60</text>
<text x="327.9" y="150.5">sq ft area.</text>
<text x="327.9" y="204">Start at the east end. Climb two treads south, nine</text>
<text x="327.9" y="209.3">west and four north. The upper landing is at the</text>
<text x="327.9" y="214.3">northwest end.</text>
</g>
<g font-size="3.5" fill="#253633">
<text x="359.2" y="13">50′ × 40′ north-east corner home</text>
<text x="363.3" y="18.5">Concept plan</text>
<text x="387.1" y="18.5">/</text>
<text x="391" y="18.5">Sheet 1 of 3</text>
<text x="327.9" y="97.6">East frontage</text>
<text x="327.9" y="129.1">Daylight from the terrace</text>
<text x="327.9" y="197.9">Stair ascent</text>
</g>
<g font-size="3" fill="#33473d">
<text x="369.1" y="162.4">Raised terrace rooflight</text>
<text x="369.1" y="173.1">First-floor gallery</text>
<text x="369.1" y="183.8">Ground-floor dining</text>
</g>
<g font-size="3" fill="#5a695f">
<text x="10" y="291.6">Plan scale 1:60 on A3 at 100% print size</text>
<text x="344.6" y="291.6">Nominal wall-axis dimensions</text>
<text x="385.9" y="291.6">·</text>
<text x="389.4" y="291.6">Concept design</text>
</g>
</svg>
